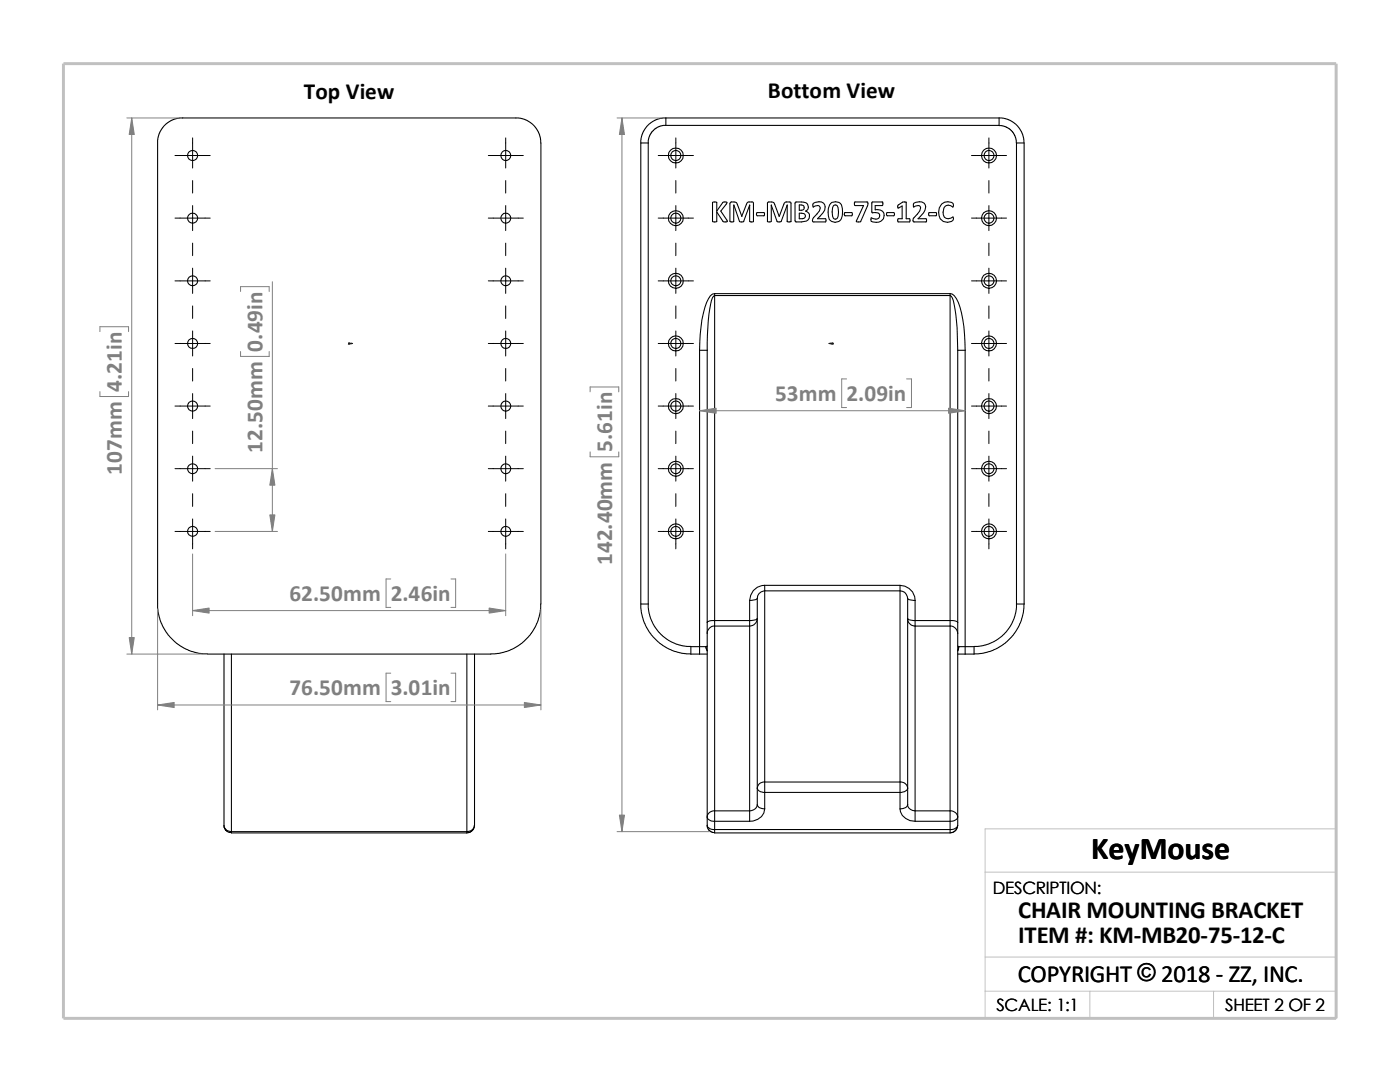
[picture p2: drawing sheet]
<svg xmlns="http://www.w3.org/2000/svg" width="279mm" height="216mm" viewBox="0 0 279 216" stroke-linecap="round" stroke-linejoin="round" font-family="sans-serif">
<path d="M196.6 174h70.1M196.6 197.8h70.1M196.6 191h70.1M217.5 197.8v5.4M242.2 197.8v5.4M26.8 203.2h239.9v-37.8h-70.1v37.8" fill="none" stroke="#c0c0c0" stroke-width=".2"/>
<path d="M12.7 12.7h254v190.5h-254z" fill="none" stroke="#c0c0c0" stroke-width=".59"/>
<g fill="none" stroke="#000" stroke-width=".21">
<path d="M31.5 28.5l.2-1.6 .9-1.7 1.5-1.1 1.7-.6h67.7l1.8 .6 1.4 1.1 1 1.7 .2 1.6v92M31.5 28.5v92.9l.4 2.3 .7 1.5 .9 1.5 1.4 1.4 1.8 1.2 1.6 .7 1.5 .4 1.6 .1M127.9 28.5v92M127.9 28.5h1.5M129.4 28.5v92M132.9 23.5l-.9 .1-1.1 .3-1.1 .7-.7 .6-1 1.7-.2 1.6M132.9 23.5h66.5M132.9 25h-.6l-.9 .3-1.1 .8-.8 1.3-.1 1.1M132.9 23.5v1.5M199.4 23.5v1.5h-66.5M199.4 23.5l.9 .1 1 .3 .8 .4 .9 .8 1 1.5 .3 1v.9M199.4 25.1l1.3 .2 1.1 .7 .7 1 .4 1.5"/>
<path d="M202.9 28.5v92M202.9 28.5h1.5v92M142.2 40.4a.57 .57 0 0 1 .8 0v1.7l1.3-1.8 .8 .1-1.3 1.7 1.4 2.1-.2 .1-.6-.1-1.4-1.9v1.9a.62 .62 0 0 1-.8 0zM142.6 58.6v.4M142.6 59v64.8M142.6 59h47M142.6 58.6h47M142.6 58.6l-.4 .1a5.8 5.8 0 0 0-1.8 3.8l-.7 4.2-.1 3.2M142.6 59a1.98 1.98 0 0 0-.8 1.7l-.4 3.3-.3 5.9M148 43.1h.1M149.6 40.9v3.3l.6 .1 .2-.1v-3.7l-.2-.2h-.7a.49 .49 0 0 0-.5 .5l-1 2.3M149.6 40.9l-1.2 3.3-.1 .1-.7-.1-1.2-3.3v3.3l-.6 .1-.1-.1v-3.7l.2-.2 1.1 .1 1 2.7"/>
<path d="M149.6 40.9h.1M151 42.5l1.5-.1 .1 .5-.1 .2h-1.4zM153.9 40.9v3.3l-.6 .1-.1-.1v-3.7l.1-.2 1.1 .1 1.1 2.7 1-2.5 .3-.3 1 .1 .1 3.8-.2 .1-.6-.1v-3.3M153.9 40.9l1.2 3.3 .1 .1 .7-.1 1.2-3.3M153.9 40.9h.1M157.1 40.9h.1M158.7 40.3h.2a2.31 2.31 0 0 1 2.3 .6 .86 .86 0 0 1-.4 1.2 1.05 1.05 0 0 1 .8 1 1.05 1.05 0 0 1-.6 1l-1 .2-1.3-.1zM159.5 42.5a.85 .85 0 0 1 1.2 .6 .58 .58 0 0 1-.6 .5h-.6zM159.5 40.9l.8 .1 .1 .1a.53 .53 0 0 1 0 .6 .53 .53 0 0 1-.5 .3h-.4zM162.3 40.6a1.63 1.63 0 0 1 2.3 .3 2.04 2.04 0 0 1-1 2.3l-.4 .4h1.6v.6h-2.6v-.6l1.3-1.5 .2-.6a.49 .49 0 0 0-.5-.5l-.9 .3-.1-.6zM165.8 40.6a1.37 1.37 0 0 1 1.5-.3 1.37 1.37 0 0 1 .8 1.3 2.62 2.62 0 0 1-.7 2.6 1.38 1.38 0 0 1-2.1-1.2 2.95 2.95 0 0 1 .5-2.4zM166.3 41.1a.51 .51 0 0 1 .8 0 2.74 2.74 0 0 1-.2 2.6h-.4a2.22 2.22 0 0 1-.2-2.6z"/>
<path d="M168.6 42.5l1.4-.1 .1 .5-.1 .2h-1.4l-.1-.3zM170.6 40.3h2.6v.6l-1.4 3.3a.59 .59 0 0 1-.9-.1l1.4-3.1h-1.7l-.1-.1zM174 40.3h2.1v.7h-1.4v.9a1.32 1.32 0 0 1 1.8 1.1 1.32 1.32 0 0 1-1.6 1.4l-.7-.1a.51 .51 0 0 1-.3-.8l.2 .1a.86 .86 0 0 0 1 .1 .86 .86 0 0 0 .5-.9l-.3-.3-1.3-.1zM177 42.4h1.4a.38 .38 0 0 1 0 .7h-1.4zM179.3 40.9l.9-.6h.6v3.3l.8 .1-.1 .6-2.3-.1v-.5l.8-.1v-2.5l-.8 .4v-.5zM182.4 40.6a1.42 1.42 0 0 1 2.3 .7 3.6 3.6 0 0 1-1.5 2.3h1.6l.1 .6-.1 .1h-2.5l-.1-.7a5.1 5.1 0 0 0 1.5-2.1 .44 .44 0 0 0-.5-.5l-.8 .3zM185.4 42.4h1.4l.1 .5-.1 .2h-1.4zM187.9 40.7a1.62 1.62 0 0 1 2.3 .1v.5a1.09 1.09 0 0 0-1.8 .2 1.56 1.56 0 0 0 .4 2.1 1.74 1.74 0 0 0 1.4-.3l.1 .3-.1 .4a1.75 1.75 0 0 1-2 .1 1.75 1.75 0 0 1-.9-1.8l.2-.8zM189.6 59a1.98 1.98 0 0 1 .8 1.7l.6 4.7 .1 4.5M189.6 58.6a2.24 2.24 0 0 1 1.7 1.8 27.3 27.3 0 0 1 1.3 9.5M189.6 58.6v.4M189.6 59v64.8"/>
<path d="M139.6 69.9v59.1M139.6 69.9h1.5M141.1 69.9v54.3M191.1 69.9h1.5M191.1 69.9v54.3M192.6 69.9v59.1M149.6 119.8v4M151.1 119.4v37.9M151.1 119.4a2.12 2.12 0 0 1-1.5 .4M152.6 117.9v38.1M152.6 116.8v1.1M152.6 117.9a1.54 1.54 0 0 0-1.5 1.5"/>
<path d="M152.6 116.8a2.98 2.98 0 0 0-3 3M152.6 117.9h27M152.6 116.8h27M179.6 117.9v38.1M179.6 117.9a1.48 1.48 0 0 1 1.5 1.5M179.6 116.8a3 3 0 0 1 3 3M179.6 116.8v1.1M181.1 119.4v37.9M181.1 119.4a1.87 1.87 0 0 0 1.5 .4M182.6 119.8v4M44.7 130.5v34.2M46.2 130.5v35.4"/>
<path d="M93.2 130.5v35.4M94.7 130.5v34.2M107.9 120.5l-.1 1.6-.4 1.6-.6 1.5-1 1.5-1.7 1.7-1.4 .9-1.6 .7-1.6 .4-1.5 .1h-56.6M127.9 120.5h1.5M127.9 120.5l.1 1.8 .6 2 .9 1.8 1.1 1.2 1.7 1.5 1.7 1 2 .5 1.9 .2M129.4 120.5l.1 1.5 .4 1.5 .7 1.5 1.2 1.5 1.6 1.3 1.5 .7 1.5 .4 1.5 .1M137.9 130.5h1.7M139.6 129h1.3M139.6 130.5h1.5M139.6 129h-1.7v1.5M139.6 129v1.5M140.9 129l.2 .8"/>
<path d="M140.9 129l.2 .9M141.1 128.9l-.2 .1M141.1 126.4v36.6M141.1 124.2v2.2M142.6 124.9v36.9M142.6 123.8v1.1M142.6 124.9h7M142.6 123.8h7M142.6 124.9a1.45 1.45 0 0 0-1.5 1.5M142.6 123.8a1.51 1.51 0 0 0-1.5 .4M149.6 124.9v36.9M149.6 123.8v1.1"/>
<path d="M149.6 123.8a1.83 1.83 0 0 0 1.5-.4 1.6 1.6 0 0 1-1.5 1.5M182.6 124.9h7M182.6 123.8h7M182.6 123.8a1.63 1.63 0 0 1-1.5-.4 1.52 1.52 0 0 0 1.5 1.5M182.6 124.9v36.9M182.6 123.8v1.1M189.6 124.9v36.9M189.6 124.9a1.52 1.52 0 0 1 1.5 1.5M189.6 123.8v1.1M189.6 123.8a1.68 1.68 0 0 1 1.5 .4M191.1 128.9l.2 .1M191.1 130.5h1.5"/>
<path d="M191.1 126.4v36.6M191.1 124.2v2.2M191.3 129h1.3M191.3 129l-.2 .8M191.3 129l-.2 .9M192.6 129h1.8M192.6 129v1.5M194.4 129v1.5h-1.8M202.9 120.5l-.1 1.5-.4 1.5-.8 1.5-1.2 1.5-1.6 1.3-1.4 .7-1.6 .4-1.4 .1M202.9 120.5h1.5M204.4 120.5l-.2 1.8-.6 2-1.3 2.4-1.4 1.4-1.8 1.2-1.6 .7-1.5 .4-1.6 .1M151.1 157.3a1.3 1.3 0 0 0 1.5 .8"/>
<path d="M151.1 157.3v3.3M152.6 156v2.1M152.6 158.1h27M152.6 156h27M152.6 158.1v3.3M152.6 156a1.32 1.32 0 0 0-1.5 1.3M179.6 156v2.1M179.6 156a1.39 1.39 0 0 1 1.5 1.3M179.6 158.1v3.3M181.1 157.3a1.41 1.41 0 0 1-1.5 .8M181.1 157.3v3.3M44.7 164.7l.1 .7 .4 .4 1 .4"/>
<path d="M44.7 164.7a1.39 1.39 0 0 0 1.5 1.2M46.2 165.9v.3h47M46.2 165.9h47M93.2 165.9v.3M94.7 164.7l-.4 1-.5 .4-.6 .1M94.7 164.7a1.47 1.47 0 0 1-1.5 1.2M141.1 163a1.3 1.3 0 0 0 1.5 .9M141.1 164.7a1.3 1.3 0 0 0 1.5 .8M141.1 163v1.7M141.1 164.7l.2 .7 .3 .4 1 .4M142.6 161.8v2.1M142.6 165.5v.7h47"/>
<path d="M142.6 163.9h7M142.6 165.5h47M142.6 163.9v1.6M142.6 161.8h7M142.6 161.8a1.32 1.32 0 0 0-1.5 1.2M149.6 161.8v2.1M151.1 160.6a1.3 1.3 0 0 0 1.5 .8M151.1 160.6a1.39 1.39 0 0 1-1.5 1.2M152.6 161.4a2.7 2.7 0 0 1-3 2.5M179.6 161.4a2.69 2.69 0 0 0 3 2.5M181.1 160.6a1.41 1.41 0 0 1-1.5 .8M181.1 160.6a1.33 1.33 0 0 0 1.5 1.2"/>
<path d="M182.6 163.9h7M182.6 161.8h7M182.6 161.8v2.1M189.6 161.8v2.1M189.6 161.8a1.39 1.39 0 0 1 1.5 1.2M189.6 165.5v.7M189.6 163.9v1.6M191.1 164.7l-.3 1-.6 .4-.6 .1M191.1 163v1.7M191.1 163a1.41 1.41 0 0 1-1.5 .9M191.1 164.7a1.41 1.41 0 0 1-1.5 .8"/>
<circle cx="38.4" cy="31" r="1.01"/>
<circle cx="100.9" cy="31" r="1"/>
<circle cx="134.9" cy="31" r="1.5"/>
<circle cx="134.9" cy="31" r="1.01"/>
<circle cx="197.4" cy="31" r="1"/>
<circle cx="197.4" cy="31" r="1.49"/>
<circle cx="38.4" cy="56" r="1"/>
<circle cx="38.4" cy="43.5" r="1"/>
<circle cx="100.9" cy="56" r=".99"/>
<circle cx="100.9" cy="43.5" r=".99"/>
<circle cx="134.9" cy="56" r="1"/>
<circle cx="134.9" cy="43.5" r="1.51"/>
<circle cx="134.9" cy="56" r="1.51"/>
<circle cx="134.9" cy="43.5" r="1"/>
<circle cx="197.4" cy="56" r=".99"/>
<circle cx="197.4" cy="43.5" r=".99"/>
<circle cx="197.4" cy="43.5" r="1.5"/>
<circle cx="197.4" cy="56" r="1.5"/>
<circle cx="38.4" cy="68.5" r="1"/>
<circle cx="100.9" cy="68.5" r=".99"/>
<circle cx="134.9" cy="68.5" r="1.5"/>
<circle cx="134.9" cy="68.5" r="1"/>
<circle cx="197.4" cy="68.5" r="1.49"/>
<circle cx="197.4" cy="68.5" r=".99"/>
<circle cx="38.4" cy="81" r="1.01"/>
<circle cx="38.4" cy="93.5" r="1"/>
<circle cx="100.9" cy="81" r="1"/>
<circle cx="100.9" cy="93.5" r=".99"/>
<circle cx="134.9" cy="81" r="1.01"/>
<circle cx="134.9" cy="93.5" r="1.51"/>
<circle cx="134.9" cy="81" r="1.51"/>
<circle cx="134.9" cy="93.5" r="1"/>
<circle cx="197.4" cy="81" r="1"/>
<circle cx="197.4" cy="93.5" r=".99"/>
<circle cx="197.4" cy="93.5" r="1.5"/>
<circle cx="197.4" cy="81.1" r="1.5"/>
<circle cx="38.4" cy="106" r="1"/>
<circle cx="100.9" cy="106" r=".99"/>
<circle cx="134.9" cy="106" r="1.5"/>
<circle cx="134.9" cy="106" r="1"/>
<circle cx="197.4" cy="106" r="1.49"/>
<circle cx="197.4" cy="106" r=".99"/>
</g>
<g fill="#00f" stroke="#00f" stroke-width=".2">
<path d="M70 68.5h.4l-.4 .1z"/>
<path d="M165.4 68.5h.4v.1z"/>
</g>
<path d="M69.6 68.5h.8M69.6 68.4l.2 .3M69.7 68.5h.1M69.7 68.4v.3M69.8 68.4l-.3 .3M165.4 68.5h.9M166 68.4l.3 .3M166.1 68.5h.1M166.1 68.4v.3M166.2 68.4l-.3 .3" fill="none" stroke="#00f" stroke-width=".2"/>
<g fill="none" stroke="#000" stroke-width=".2">
<path d="M34.9 31h7.1M38.4 27.5v6M38.4 36v2.5M97.5 31h6.9M100.9 27.5v6M100.9 36v2.5M131.4 31h7M134.9 27.5v6M134.9 36v2.5M193.9 31h7M197.4 27.5v6M197.4 36v2.5"/>
<path d="M34.9 56h7.1M34.9 43.5h7.1M38.4 41v5M38.4 48.5v2.5M38.4 53.5v5M97.5 56h6.9M97.5 43.5h6.9M100.9 41v5M100.9 48.5v2.5M100.9 53.5v5M131.4 56h7M131.4 43.5h7"/>
<path d="M134.9 41v5M134.9 48.5v2.5M134.9 53.5v5M193.9 56h7M193.9 43.5h7M197.4 41v5M197.4 48.5v2.5M197.4 53.5v5M34.9 68.5h7.1M38.4 61v2.5M38.4 66v5M38.4 73.5v2.5"/>
<path d="M38.4 78.5v5M97.5 68.5h6.9M100.9 61v2.5M100.9 66v5M100.9 73.5v2.5M100.9 78.5v5M131.4 68.5h7M134.9 61v2.5M134.9 66v5M134.9 73.5v2.5M134.9 78.5v5M193.9 68.5h7"/>
<path d="M197.4 61v2.5M197.4 66v5M197.4 73.5v2.5M197.4 78.5v5M34.9 93.5h7.1M34.9 81h7.1M38.4 86v2.5M38.4 91v5M38.4 98.5v2.5M97.5 93.5h6.9M97.5 81h6.9M100.9 86v2.5"/>
<path d="M100.9 91v5M100.9 98.5v2.5M131.4 93.5h7M131.4 81h7M134.9 86v2.5M134.9 91v5M134.9 98.5v2.5M193.9 93.5h7M193.9 81h7M197.4 86v2.5M197.4 91v5M197.4 98.5v2.5"/>
<path d="M34.9 106h7.1M38.4 103.5v6M97.5 106h6.9M100.9 103.5v6M131.4 106h7M134.9 103.5v6M193.9 106h7M197.4 103.5v6"/>
</g>
<g fill="none" stroke="#808080" stroke-width=".2">
<path d="M25.3 23.5h10.1M26.3 23.5v107M123.1 23.5h8.8M124.1 23.5v142.4M48 58.2v-1h5.7v1M54.4 56.2v49.8M19.9 66.2v-1h5.8v1M19.9 78.1v1h5.8v-1M48 70.1v1h5.7v-1M117.8 78.2v-1h5.7v1M169 75.6h-1v5.7h1M180.9 75.6h1v5.7h-1"/>
<path d="M42.9 93.5h12.5M117.8 90.2v.9h5.7v-.9M139.6 82h53M38.4 110.5v12.4M42.9 106h12.5M78 115.5h-1v5.7h1M90 115.5h.9v5.7h-.9M100.9 110.5v12.4M25.3 130.5h15.1M31.5 121.5v20.1M38.4 121.8h62.5M78 134.3h-1v5.7h1"/>
<path d="M90 134.3h.9v5.7h-.9M107.9 121.5v20.1M31.5 140.7h76.4M123.1 165.9h18.5"/>
</g>
<g fill="#808080" stroke="#808080" stroke-width=".2">
<path d="M139.6 82l3.3-.6v1.1z"/>
<path d="M189.3 81.4l3.3 .6-3.3 .5z"/>
<path d="M123.6 162.6h1l-.5 3.3z"/>
<path d="M124.1 23.5l.5 3.3h-1z"/>
<path d="M26.3 23.5l.5 3.3h-1z"/>
<path d="M25.8 127.2h1l-.5 3.3z"/>
<path d="M31.5 140.7l3.3-.5v1z"/>
<path d="M104.6 140.2l3.3 .5-3.3 .5z"/>
<path d="M38.4 121.8l3.3-.5v1z"/>
<path d="M97.6 121.3l3.3 .5-3.3 .5z"/>
<path d="M54.4 93.5l.5 3.3h-1.1z"/>
<path d="M53.8 102.7h1.1l-.5 3.3z"/>
</g>
<text font-size="6.4" x="217.8" y="171.4">KeyMouse</text>
<g font-size="4.9">
<text x="203.2" y="183.2">CHAIR MOUNTING BRACKET</text>
<text x="203.2" y="188.1">ITEM #: KM-MB20-75-12-C</text>
<text x="203.1" y="195.9">COPYRIGHT © 2018 - ZZ, INC.</text>
</g>
<g font-size="4.6">
<text x="60.6" y="19.7">Top View</text>
<text x="153.2" y="19.6">Bottom View</text>
</g>
<g font-size="4.6" fill="#808080">
<text x="52.4" y="70.1" transform="rotate(-90 52.4 70.1)">0.49in</text>
<text x="24.3" y="78.1" transform="rotate(-90 24.3 78.1)">4.21in</text>
<text x="154.7" y="80.1">53mm</text>
<text x="169" y="80.1">2.09in</text>
<text x="24.3" y="94.8" transform="rotate(-90 24.3 94.8)">107mm</text>
<text x="52.4" y="90.4" transform="rotate(-90 52.4 90.4)">12.50mm</text>
<text x="122.2" y="90.2" transform="rotate(-90 122.2 90.2)">5.61in</text>
<text x="122.2" y="112.8" transform="rotate(-90 122.2 112.8)">142.40mm</text>
<text x="57.7" y="120">62.50mm</text>
<text x="78" y="120">2.46in</text>
<text x="57.7" y="138.8">76.50mm</text>
<text x="78" y="138.8">3.01in</text>
</g>
<g font-size="3.4">
<text x="198.2" y="178.5">DESCRIPTION:</text>
<text x="198.8" y="201.7">SCALE: 1:1</text>
<text x="244.5" y="201.7">SHEET 2 OF 2</text>
</g>
</svg>
